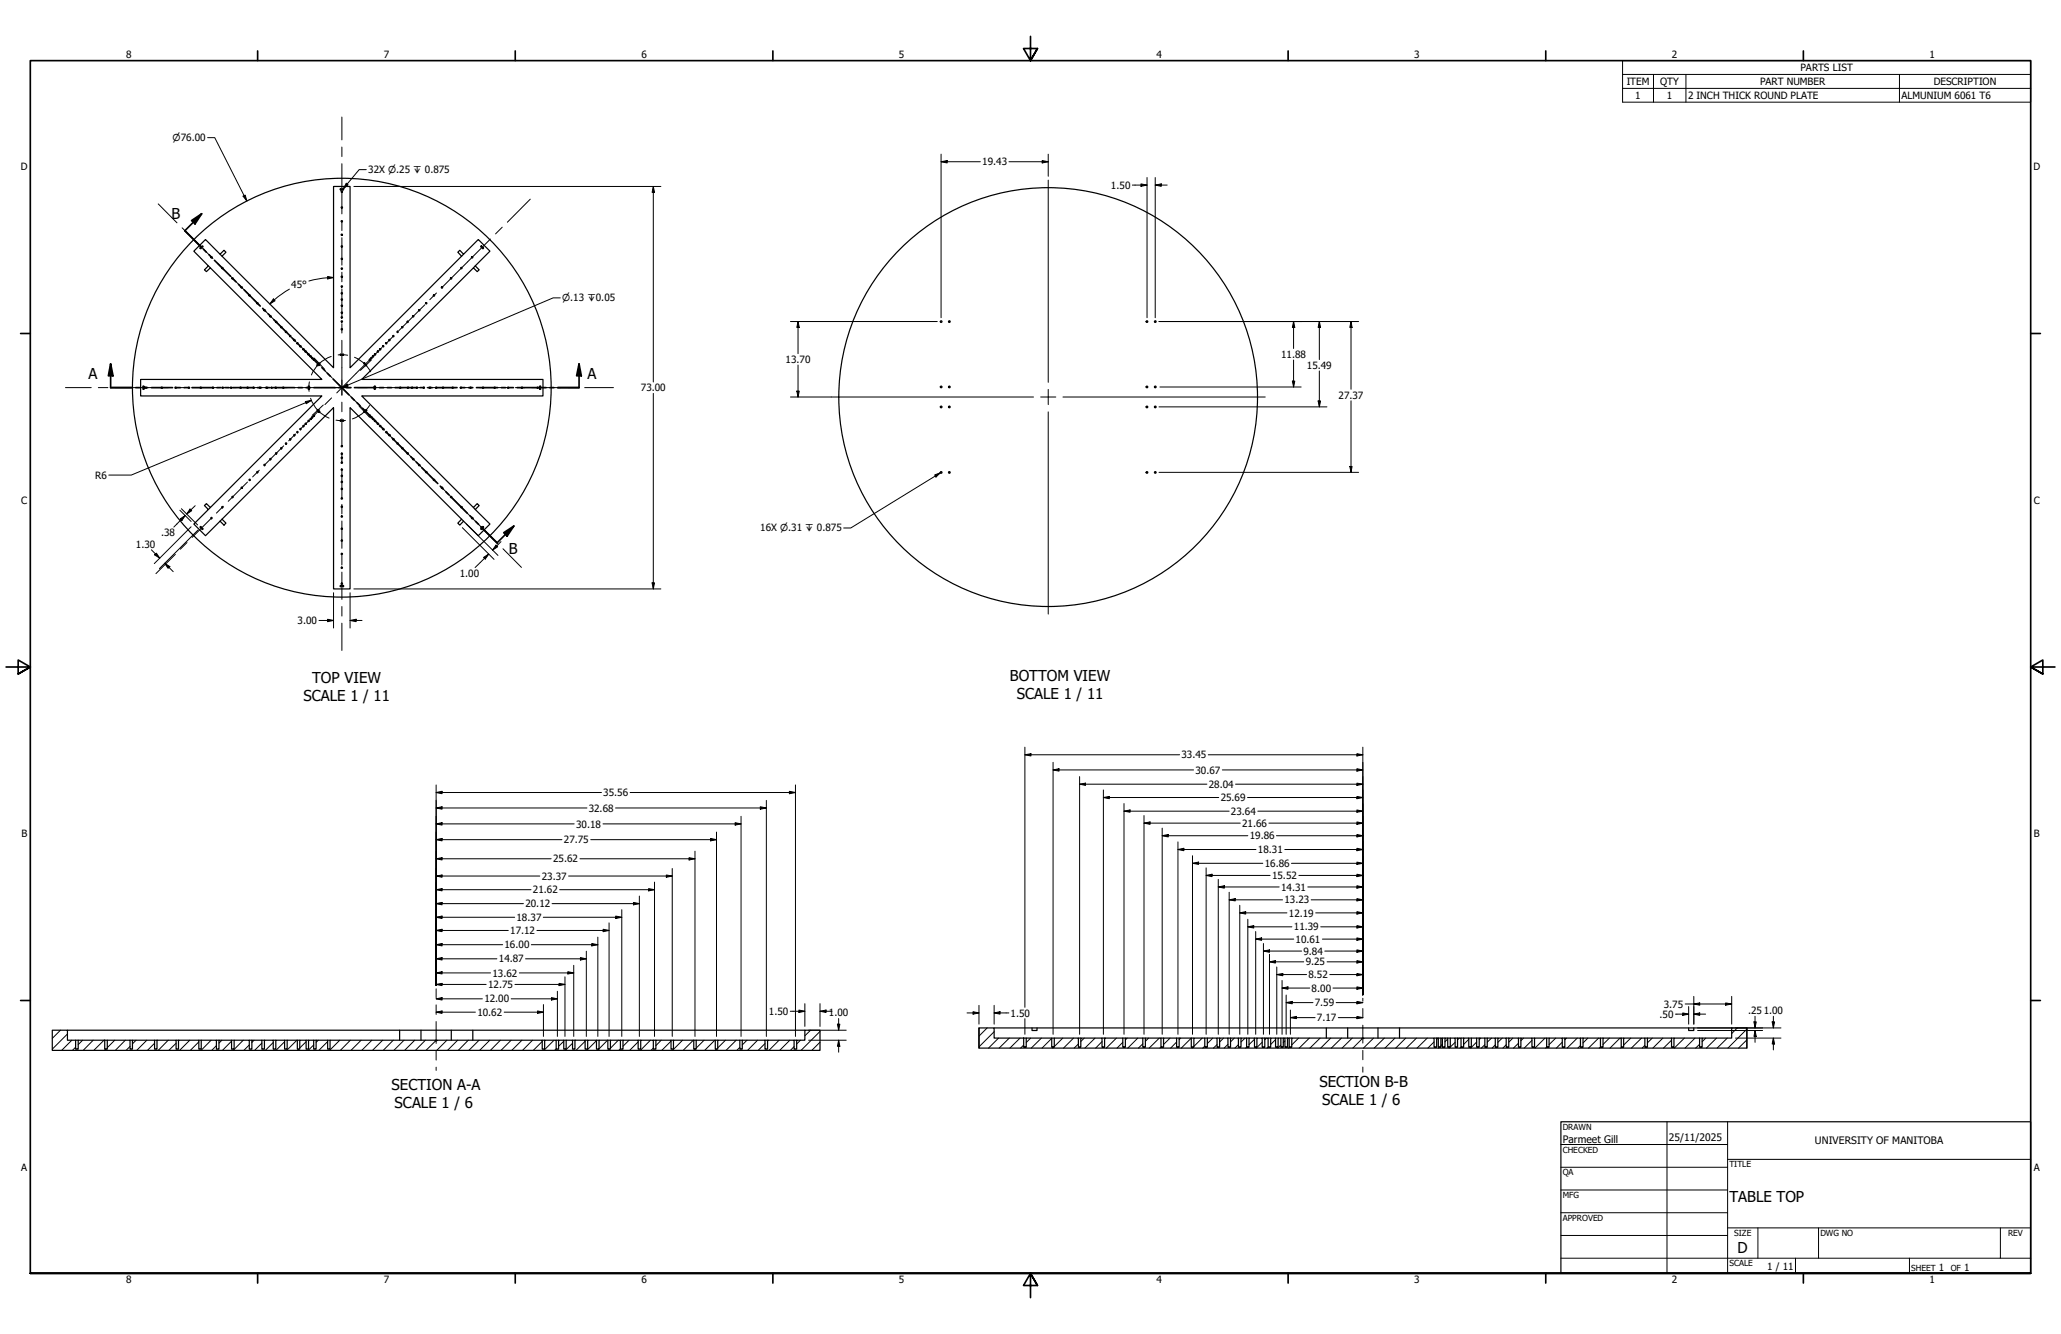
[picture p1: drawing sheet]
<svg xmlns="http://www.w3.org/2000/svg" width="864mm" height="559mm" viewBox="0 0 864 559" stroke-linecap="round" stroke-linejoin="round" font-family="sans-serif">
<!-- layer: Hatch (ANSI) -->
<g fill="none" stroke="#000" stroke-width=".42">
<path d="M25.3 431.5l-3.4 3.5M28.3 433.1l-6.4 6.4M30.1 435.7l-4.3 4.3M31.7 438.7l-1.3 1.3M34.6 435.7l-1.8 1.9M39.1 435.7l-4.2 4.3M43.6 435.7l-4.3 4.3M44.4 439.4l-.6 .6M48.1 435.7l-3.1 3.1M52.5 435.7l-4.2 4.3M54.5 438.3l-1.7 1.7M57 435.7l-1.5 1.6"/>
<path d="M61.5 435.7l-4.2 4.3M64.8 437l-3 3M66 435.7l-.2 .2M70.5 435.7l-4.2 4.3M73.8 437l-3.1 3M75 435.7l-.2 .2M79.5 435.7l-4.3 4.3M83.3 436.4l-3.5 3.6M88.5 435.7l-4.2 4.3M90.7 438l-2 2M93 435.7l-1.2 1.2M97 436.1l-3.8 3.9"/>
<path d="M101.9 435.7l-4.2 4.3M104.5 437.7l-2.3 2.3M106.4 435.7l-.9 1M109.7 436.9l-3 3.1M110.9 435.7l-.1 .2M114.5 436.7l-3.3 3.3M119.3 436.4l-3.7 3.6M124.4 435.7l-4.3 4.3M125.2 439.4l-.5 .6M128.3 436.4l-2.7 2.6M131.4 437.7l-2.2 2.3M133.3 435.7l-.8 .9"/>
<path d="M137.3 436.3l-3.7 3.7M142.4 435.7l-4.3 4.3M146.8 435.7l-4.2 4.3M151.3 435.7l-4.2 4.3M155.8 435.7l-4.2 4.3M160.3 435.7l-4.2 4.3M164.8 435.7l-4.2 4.3M169.3 435.7l-4.3 4.3M173.8 435.7l-4.3 4.3M178.2 435.7l-4.1 4.3M182.6 436l-4.1 4M187.3 435.7l-4.3 4.3"/>
<path d="M191.8 435.7l-4.3 4.3M196.2 435.7l-4.2 4.3M200.7 435.7l-4.2 4.3M205.2 435.7l-4.2 4.3M209.7 435.7l-4.2 4.3M214.2 435.7l-4.3 4.3M218.7 435.7l-4.3 4.3M223.1 435.7l-4.2 4.3M227.2 436.2l-3.7 3.8M232.2 435.7l-4.3 4.3M233 439.4l-.6 .6M236.2 436.2l-2.1 2.1"/>
<path d="M239.9 437l-3 3M241.1 435.7l-.2 .2M245.2 436.2l-3.8 3.8M249.9 435.9l-4 4.1M250.9 439.4l-.5 .6M254.6 435.7l-3.6 3.7M255.4 439.4l-.5 .6M259.1 435.7l-3.3 3.4M260 439.4l-.7 .6M263.6 435.7l-2.6 2.6M267.4 436.4l-3.6 3.6M272.5 435.7l-4.1 4.3"/>
<path d="M273.7 439l-.9 1M277.1 435.7l-2.3 2.3M281.2 436.1l-3.9 3.9M286 435.7l-4.2 4.3M290.5 435.7l-4.2 4.3M291.3 439.4l-.5 .6M295 435.7l-3.3 3.3M299.5 435.7l-4.2 4.3M300.3 439.4l-.5 .6M304 435.7l-3.3 3.3M308.5 435.7l-4.3 4.3M310 438.7l-1.3 1.3"/>
<path d="M313 435.7l-2 2M317.4 435.7l-4.2 4.3M320.5 437.1l-2.8 2.9M321.9 435.7l-.3 .4M326.5 435.7l-4.3 4.3M331 435.7l-4.3 4.3M332.7 438.4l-1.5 1.6M335.4 435.7l-1.6 1.6M339.7 431.5l-2.5 2.4M343.6 436.6l-3.4 3.4M343.6 432.1l-7.9 7.9M413.6 430.6l-3.4 3.4"/>
<path d="M416.6 432.2l-6.4 6.3M418.4 434.8l-4.2 4.2M422.9 434.8l-4.2 4.2M427.4 434.8l-4.2 4.2M428.9 437.8l-1.2 1.2M431.9 434.8l-1.9 1.9M436.4 434.8l-4.3 4.2M440.7 435l-4.1 4M441.6 438.5l-.5 .5M445.3 434.8l-3.5 3.6M449.8 434.8l-4.2 4.2M451.9 437.3l-1.8 1.7"/>
<path d="M454.3 434.8l-1.4 1.4M458.9 434.8l-4.3 4.2M461.8 436.3l-2.7 2.7M463.3 434.8l-.4 .5M467.8 434.8l-4.3 4.2M470.5 436.6l-2.4 2.4M472.3 434.8l-.7 .8M476.8 434.8l-4.2 4.2M478.9 437.3l-1.9 1.7M481.3 434.8l-1.4 1.4M485.8 434.8l-4.3 4.2M486.6 438.5l-.6 .5"/>
<path d="M490.3 434.8l-2.7 2.7M493 436.5l-2.5 2.5M494.7 434.8l-.6 .7M499.2 434.8l-4.2 4.2M500.1 438.5l-.6 .5M503.7 434.8l-3.4 3.5M504.8 438.2l-.8 .8M508.2 434.8l-2.3 2.3M510 437.6l-1.6 1.4M512.7 434.8l-1.7 1.7M514.5 437.5l-1.5 1.5M517.2 434.8l-1.6 1.6"/>
<path d="M518.9 437.6l-1.4 1.4M521.7 434.8l-1.7 1.7M522.5 438.5l-.5 .5M525.7 435.4l-2.3 2.2M528.9 436.6l-2.5 2.4M530.7 434.8l-.7 .7M531.5 438.5l-.6 .5M534.5 435.5l-2.1 2M536.7 437.8l-1.3 1.2M538.4 436.1l-.7 .7M539.6 434.8l-.1 .2M540.4 438.5l-.5 .5"/>
<path d="M544.1 434.8l-2.8 2.9M548.6 434.8l-4.2 4.2M553.1 434.8l-4.2 4.2M557.6 434.8l-4.2 4.2M562.1 434.8l-4.3 4.2M566.6 434.8l-4.2 4.2M570.9 435l-4 4M575.6 434.8l-4.3 4.2M580.1 434.8l-4.3 4.2M584.5 434.8l-4.2 4.2M589 434.8l-4.2 4.2M593.5 434.8l-4.2 4.2"/>
<path d="M598 434.8l-4.2 4.2M600.9 436.4l-2.6 2.6M602.5 434.8l-.5 .6M603.3 438.5l-.6 .5M604.4 437.4l-.6 .7M606.6 435.2l-1.1 1.2M609.7 436.6l-2.4 2.4M611.5 434.8l-.8 .7M612.3 438.5l-.5 .5M615.4 435.4l-2.1 2.1M618.7 436.5l-2.4 2.5M620.5 434.8l-.7 .7"/>
<path d="M622.2 437.6l-1.5 1.4M625 434.8l-1.8 1.8M626.6 437.7l-1.4 1.3M629.5 434.8l-1.9 1.8M631.1 437.6l-1.4 1.4M633.9 434.8l-1.7 1.8M636.3 437l-2.1 2M638.4 434.8l-1.1 1.1M641.9 435.8l-3.2 3.2M647.4 434.8l-4.2 4.2M648.2 438.5l-.6 .5M651.9 434.8l-2.8 2.8"/>
<path d="M654.6 436.6l-2.5 2.4M656.4 434.8l-.7 .7M660.9 434.8l-4.2 4.2M662.2 438l-1 1M665.4 434.8l-2.1 2.1M669.9 434.8l-4.3 4.2M670.7 438.5l-.6 .5M674.4 434.8l-2.7 2.7M678.8 434.8l-4.2 4.2M679.6 438.5l-.5 .5M683.3 434.8l-3 3M687.8 434.8l-4.2 4.2"/>
<path d="M689.2 437.9l-1.1 1.1M692.3 434.8l-2 2M696.8 434.8l-4.2 4.2M700.4 435.7l-3.4 3.3M705.8 434.8l-4.3 4.2M710.2 434.8l-4.1 4.2M712.2 437.5l-1.7 1.5M714.8 434.8l-1.6 1.6M719.3 434.8l-4.3 4.2M723.8 434.8l-4.3 4.2M728 430.6l-2.4 2.3M732 431.1l-8 7.9"/>
<path d="M732 435.6l-3.5 3.4"/>
</g>
<!-- layer: Visible (ANSI) -->
<g fill="none" stroke="#000" stroke-width=".51">
<path d="M81.2 105.2l4.9-4.9 6.1 6.2 1.7-1.7 .8 .9-1.7 1.6 46.8 46.8v-76h6.9v76l46.7-46.8-1.6-1.6 .9-.9 1.5 1.7 6.2-6.2 4.9 4.9-6.2 6.2 1.7 1.6-.8 .8-1.6-1.6-46.8 46.7h75.9v7h-75.9l46.8 46.7 1.6-1.7 .8 .9-1.7 1.6 6.2 6.1-4.9 4.9-6.2-6.1-1.5 1.7-.9-.9 1.6-1.6-46.7-46.7v75.9h-6.9v-75.9l-46.8 46.7 1.7 1.6-.8 .9-1.7-1.7-6.1 6.1-4.9-4.9 6.1-6.1-1.6-1.6 .8-.9 1.6 1.7 46.8-46.7h-76v-7h76l-46.8-46.7-1.6 1.6-.8-.8 1.6-1.6zM87.3 111.4l.8 .8M92.2 106.5l.8 .8M194.2 106.5l-.8 .8M199.1 111.4l-.7 .8M88.1 212.6l-.8 .8M93 217.5l-.8 .8M193.4 217.5l.8 .8M198.4 212.6l.7 .8M21.9 431.5h6.4v4.2h3.4v3.7h1.1v-3.7h11.1v3.7h1.1v-3.7h9.5v3.7h1v-3.7h9.3v3.7h1v-3.7h8v3.7h1v-3.7h8.5v3.7h1v-3.7h6.4v3.7h1.1v-3.7h5.2v3.7h1.1v-3.7h6.4v3.7h1v-3.7h4.2v3.7h1.1v-3.7h3.7v3.7h1.1v-3.7h3.7v3.7h1v-3.7h4.3v3.7h1v-3.7h2.7v3.7h1v-3.7h2.1v3.7h1.1v-3.7h4.8v3.7h1v-3.7h44.2v.3h.5v-.3h44.2v3.7h1v-3.7h4.8v3.7h1.1v-3.7h2.1v3.7h1v-3.7h2.7v3.7h1v-3.7h4.3v3.7h1.1v-3.7h3.6v3.7h1.1v-3.7h3.7v3.7h1.1v-3.7h4.2v3.7h1v-3.7h6.4v3.7h1.1v-3.7h5.2v3.7h1.1v-3.7h6.4v3.7h1v-3.7h8.5v3.7h1v-3.7h8v3.7h1v-3.7h9.3v3.7h1v-3.7h9.5v3.7h1.1v-3.7h11.1v3.7h1.1v-3.7h3.4v-4.2h6.4v8.5h-321.7zM28.3 431.5h308.9M31.7 435.7h1.1"/>
<path d="M43.9 435.7h1.1M54.5 435.7h1M64.8 435.7h1M73.8 435.7h1M83.3 435.7h1M90.7 435.7h1.1M97 435.7h1.1M104.5 435.7h1M109.7 435.7h1.1M114.5 435.7h1.1M119.3 435.7h1M124.6 435.7h1"/>
<path d="M128.3 435.7h1M131.4 435.7h1.1M137.3 435.7h1M167.4 431.5v4.2M176.4 431.5v4.2M182.5 435.7h.5M189.1 431.5v4.2M198.1 431.5v4.2M227.2 435.7h1M233 435.7h1.1M236.2 435.7h1M239.9 435.7h1"/>
<path d="M245.2 435.7h1.1M249.9 435.7h1.1M254.7 435.7h1.1M260 435.7h1M267.4 435.7h1.1M273.7 435.7h1.1M281.2 435.7h1M290.7 435.7h1M299.7 435.7h1M310 435.7h1M320.5 435.7h1.1M332.7 435.7h1.1"/>
<path d="M410.2 430.6h6.4v4.2h12.3v3.7h1.1v-3.7h10.7v3.7h1.1v-3.7h10.1v3.7h1v-3.7h8.9v3.7h1.1v-3.7h7.6v3.7h1.1v-3.7h7.3v3.7h1v-3.7h6.6v3.7h1.1v-3.7h5.4v3.7h1.1v-3.7h5.1v3.7h1.1v-3.7h4.5v3.7h1.1v-3.7h4.1v3.7h1v-3.7h3.5v3.7h1.1v-3.7h3.3v3.7h1.1v-3.7h2.4v3.7h1v-3.7h2.3v3.7h1v-3.7h2.2v3.7h1.1v-3.7h1.4v3.7h1v-3.7h2.1v3.7h1.1v-3.7h1.1v3.7h1v-3.7h.7v3.7h1.1v-3.7h.7v3.7h1.1v-3.7h59.6v3.7h1.1v-3.7h.7v3.7h1.1v-3.7h.6v3.7h1.1v-3.7h1.1v3.7h1.1v-3.7h2v3.7h1v-3.7h1.5v3.7h1.1v-3.7h2.1v3.7h1.1v-3.7h2.2v3.7h1.1v-3.7h2.4v3.7h1v-3.7h3.4v3.7h1v-3.7h3.5v3.7h1.1v-3.7h4.1v3.7h1v-3.7h4.6v3.7h1.1v-3.7h5.1v3.7h1v-3.7h5.5v3.7h1.1v-3.7h6.5v3.7h1.1v-3.7h7.3v3.7h1.1v-3.7h7.6v3.7h1v-3.7h8.9v3.7h1.1v-3.7h10.1v3.7h1v-3.7h10.8v3.7h1v-3.7h12.4v-4.2h6.4v8.4h-321.8zM410.2 430.6v8.4M416.6 430.6h309M428.9 434.8h1.1M432.4 430.6v1.1h2.1v-1.1M440.7 434.8h1.1M451.9 434.8h1M461.8 434.8h1.1M470.5 434.8h1.1M478.9 434.8h1M486.5 434.8h1.1M493 434.8h1.1"/>
<path d="M499.2 434.8h1.1M504.8 434.8h1.1M510 434.8h1M514.5 434.8h1.1M518.9 434.8h1.1M522.4 434.8h1M525.7 434.8h1M528.9 434.8h1.1M531.4 434.8h1M534.5 434.8h1.1M536.7 434.8h1M538.4 434.8h1.1"/>
<path d="M540.2 434.8h1.1M555.8 430.6v4.2M564.7 430.6v4.2M570.8 434.8h.6M577.4 430.6v4.2M586.4 430.6v4.2M600.9 434.8h1.1M602.7 434.8h1.1M604.4 434.8h1.1M606.6 434.8h1.1M609.7 434.8h1M612.2 434.8h1.1"/>
<path d="M615.4 434.8h1.1M618.7 434.8h1.1M622.2 434.8h1M626.6 434.8h1M631.1 434.8h1.1M636.3 434.8h1M641.9 434.8h1.1M648.1 434.8h1M654.6 434.8h1.1M662.2 434.8h1.1M670.6 434.8h1.1M679.3 434.8h1"/>
<path d="M689.2 434.8h1.1M700.4 434.8h1M707.6 430.6v1.1h2.1v-1.1M712.2 434.8h1M732 430.6v8.4"/>
<circle cx="142.8" cy="79.3" r=".29"/>
<circle cx="143.7" cy="79.3" r=".29"/>
<circle cx="143.2" cy="92.7" r=".29"/>
<circle cx="143.2" cy="80.3" r=".29"/>
<circle cx="143.2" cy="86.9" r=".29"/>
<circle cx="143.2" cy="98.3" r=".29"/>
<circle cx="84.1" cy="103.9" r=".29"/>
<circle cx="84.8" cy="103.3" r=".29"/>
<circle cx="88.6" cy="107.8" r=".29"/>
<circle cx="93.2" cy="112.3" r=".29"/>
<circle cx="97.4" cy="116.6" r=".29"/>
<circle cx="143.2" cy="112.5" r=".29"/>
<circle cx="143.2" cy="115.9" r=".29"/>
<circle cx="143.2" cy="108.4" r=".29"/>
<circle cx="143.2" cy="120" r=".29"/>
<circle cx="143.2" cy="103.2" r=".29"/>
<circle cx="189" cy="116.6" r=".29"/>
<circle cx="193.3" cy="112.3" r=".29"/>
<circle cx="197.8" cy="107.8" r=".29"/>
<circle cx="201.7" cy="103.3" r=".29"/>
<circle cx="202.3" cy="103.9" r=".29"/>
<circle cx="101.3" cy="120.4" r=".29"/>
<circle cx="104.6" cy="123.8" r=".29"/>
<circle cx="107.9" cy="127" r=".29"/>
<circle cx="110.8" cy="130" r=".29"/>
<circle cx="113.3" cy="132.5" r=".29"/>
<circle cx="115.7" cy="134.8" r=".29"/>
<circle cx="117.9" cy="137.1" r=".29"/>
<circle cx="119.9" cy="139" r=".29"/>
<circle cx="143.2" cy="122.8" r=".29"/>
<circle cx="143.2" cy="132.9" r=".29"/>
<circle cx="143.2" cy="131" r=".29"/>
<circle cx="143.2" cy="125.4" r=".29"/>
<circle cx="143.2" cy="128" r=".29"/>
<circle cx="143.2" cy="137.9" r=".29"/>
<circle cx="143.2" cy="134.7" r=".29"/>
<circle cx="166.6" cy="139" r=".29"/>
<circle cx="168.6" cy="137.1" r=".29"/>
<circle cx="170.8" cy="134.8" r=".29"/>
<circle cx="173.1" cy="132.5" r=".29"/>
<circle cx="175.7" cy="130" r=".29"/>
<circle cx="178.6" cy="127" r=".29"/>
<circle cx="181.8" cy="123.8" r=".29"/>
<circle cx="185.2" cy="120.4" r=".29"/>
<circle cx="394.4" cy="134.7" r=".35"/>
<circle cx="397.8" cy="134.7" r=".35"/>
<circle cx="480.6" cy="134.7" r=".35"/>
<circle cx="484.1" cy="134.7" r=".35"/>
<circle cx="121.6" cy="140.8" r=".29"/>
<circle cx="123.3" cy="142.5" r=".29"/>
<circle cx="124.6" cy="143.8" r=".29"/>
<circle cx="125.9" cy="145.1" r=".29"/>
<circle cx="127.2" cy="146.3" r=".29"/>
<circle cx="128.1" cy="147.3" r=".29"/>
<circle cx="129.3" cy="148.5" r=".29"/>
<circle cx="130.2" cy="149.3" r=".29"/>
<circle cx="130.8" cy="150" r=".29"/>
<circle cx="131.5" cy="150.7" r=".29"/>
<circle cx="133.1" cy="152.9" r=".29"/>
<circle cx="133.8" cy="152.3" r=".29"/>
<circle cx="142.8" cy="148.6" r=".29"/>
<circle cx="143.7" cy="148.6" r=".29"/>
<circle cx="152.7" cy="152.2" r=".29"/>
<circle cx="153.3" cy="152.9" r=".29"/>
<circle cx="155" cy="150.7" r=".29"/>
<circle cx="155.6" cy="150" r=".29"/>
<circle cx="156.3" cy="149.3" r=".29"/>
<circle cx="157.1" cy="148.5" r=".29"/>
<circle cx="158.3" cy="147.3" r=".29"/>
<circle cx="159.3" cy="146.3" r=".29"/>
<circle cx="160.6" cy="145.1" r=".29"/>
<circle cx="161.8" cy="143.8" r=".29"/>
<circle cx="163.2" cy="142.5" r=".29"/>
<circle cx="164.8" cy="140.8" r=".29"/>
<circle cx="60.1" cy="162.8" r=".29"/>
<circle cx="60.1" cy="162" r=".29"/>
<circle cx="61.1" cy="162.4" r=".29"/>
<circle cx="67.8" cy="162.4" r=".29"/>
<circle cx="73.6" cy="162.4" r=".29"/>
<circle cx="79.2" cy="162.4" r=".29"/>
<circle cx="84.1" cy="162.4" r=".29"/>
<circle cx="89.2" cy="162.4" r=".29"/>
<circle cx="93.3" cy="162.4" r=".29"/>
<circle cx="96.8" cy="162.4" r=".29"/>
<circle cx="100.8" cy="162.4" r=".29"/>
<circle cx="103.7" cy="162.4" r=".29"/>
<circle cx="106.3" cy="162.4" r=".29"/>
<circle cx="108.9" cy="162.4" r=".29"/>
<circle cx="111.8" cy="162.4" r=".29"/>
<circle cx="113.8" cy="162.4" r=".29"/>
<circle cx="115.5" cy="162.4" r=".29"/>
<circle cx="118.7" cy="162.4" r=".29"/>
<circle cx="125.9" cy="179.7" r=".29"/>
<circle cx="127.2" cy="178.5" r=".29"/>
<circle cx="128.1" cy="177.5" r=".29"/>
<circle cx="129.3" cy="176.3" r=".29"/>
<circle cx="129.4" cy="162.8" r=".29"/>
<circle cx="129.4" cy="162" r=".29"/>
<circle cx="130.2" cy="175.5" r=".29"/>
<circle cx="130.8" cy="174.8" r=".29"/>
<circle cx="131.5" cy="174.1" r=".29"/>
<circle cx="133.1" cy="171.9" r=".29"/>
<circle cx="133.8" cy="172.5" r=".29"/>
<circle cx="142.8" cy="176.2" r=".29"/>
<circle cx="143.2" cy="162.4" r=".16"/>
<circle cx="143.2" cy="162.4" r="87.7"/>
<circle cx="143.7" cy="176.2" r=".29"/>
<circle cx="152.7" cy="172.5" r=".29"/>
<circle cx="153.4" cy="171.9" r=".29"/>
<circle cx="155" cy="174.1" r=".29"/>
<circle cx="155.6" cy="174.8" r=".29"/>
<circle cx="156.3" cy="175.5" r=".29"/>
<circle cx="157.1" cy="162" r=".29"/>
<circle cx="157.1" cy="162.8" r=".29"/>
<circle cx="157.1" cy="176.3" r=".29"/>
<circle cx="158.3" cy="177.5" r=".29"/>
<circle cx="159.3" cy="178.5" r=".29"/>
<circle cx="160.6" cy="179.7" r=".29"/>
<circle cx="167.7" cy="162.4" r=".29"/>
<circle cx="171" cy="162.4" r=".29"/>
<circle cx="172.7" cy="162.4" r=".29"/>
<circle cx="174.7" cy="162.4" r=".29"/>
<circle cx="177.6" cy="162.4" r=".29"/>
<circle cx="180.2" cy="162.4" r=".29"/>
<circle cx="182.8" cy="162.4" r=".29"/>
<circle cx="185.6" cy="162.4" r=".29"/>
<circle cx="189.7" cy="162.4" r=".29"/>
<circle cx="193.1" cy="162.4" r=".29"/>
<circle cx="197.2" cy="162.4" r=".29"/>
<circle cx="202.4" cy="162.4" r=".29"/>
<circle cx="207.3" cy="162.4" r=".29"/>
<circle cx="212.9" cy="162.4" r=".29"/>
<circle cx="218.7" cy="162.4" r=".29"/>
<circle cx="225.3" cy="162.4" r=".29"/>
<circle cx="226.3" cy="162" r=".29"/>
<circle cx="226.3" cy="162.8" r=".29"/>
<circle cx="394.4" cy="162.1" r=".35"/>
<circle cx="394.4" cy="170.5" r=".35"/>
<circle cx="397.8" cy="170.5" r=".35"/>
<circle cx="397.8" cy="162.1" r=".35"/>
<circle cx="439.2" cy="166.3" r="87.7"/>
<circle cx="480.6" cy="162.1" r=".35"/>
<circle cx="480.6" cy="170.5" r=".35"/>
<circle cx="484.1" cy="170.5" r=".35"/>
<circle cx="484.1" cy="162.1" r=".35"/>
<circle cx="107.9" cy="197.8" r=".29"/>
<circle cx="110.8" cy="194.8" r=".29"/>
<circle cx="113.3" cy="192.3" r=".29"/>
<circle cx="115.7" cy="189.9" r=".29"/>
<circle cx="117.9" cy="187.7" r=".29"/>
<circle cx="119.9" cy="185.8" r=".29"/>
<circle cx="121.6" cy="184" r=".29"/>
<circle cx="123.3" cy="182.3" r=".29"/>
<circle cx="124.6" cy="181" r=".29"/>
<circle cx="143.2" cy="191.8" r=".29"/>
<circle cx="143.2" cy="193.8" r=".29"/>
<circle cx="143.2" cy="190.1" r=".29"/>
<circle cx="143.2" cy="186.9" r=".29"/>
<circle cx="143.2" cy="196.8" r=".29"/>
<circle cx="143.2" cy="199.4" r=".29"/>
<circle cx="161.8" cy="181" r=".29"/>
<circle cx="163.2" cy="182.3" r=".29"/>
<circle cx="164.8" cy="184" r=".29"/>
<circle cx="166.6" cy="185.8" r=".29"/>
<circle cx="168.6" cy="187.7" r=".29"/>
<circle cx="170.8" cy="189.9" r=".29"/>
<circle cx="173.1" cy="192.3" r=".29"/>
<circle cx="175.7" cy="194.8" r=".29"/>
<circle cx="178.6" cy="197.8" r=".29"/>
<circle cx="394.4" cy="197.9" r=".35"/>
<circle cx="397.8" cy="197.9" r=".35"/>
<circle cx="480.6" cy="197.9" r=".35"/>
<circle cx="484.1" cy="197.9" r=".35"/>
<circle cx="88.6" cy="217" r=".29"/>
<circle cx="93.2" cy="212.4" r=".29"/>
<circle cx="97.4" cy="208.2" r=".29"/>
<circle cx="101.3" cy="204.3" r=".29"/>
<circle cx="104.6" cy="201" r=".29"/>
<circle cx="143.2" cy="201.9" r=".29"/>
<circle cx="143.2" cy="216.4" r=".29"/>
<circle cx="143.2" cy="208.8" r=".29"/>
<circle cx="143.2" cy="204.8" r=".29"/>
<circle cx="143.2" cy="212.3" r=".29"/>
<circle cx="181.8" cy="201" r=".29"/>
<circle cx="185.2" cy="204.3" r=".29"/>
<circle cx="189" cy="208.2" r=".29"/>
<circle cx="193.3" cy="212.4" r=".29"/>
<circle cx="197.8" cy="217" r=".29"/>
<circle cx="84.1" cy="220.8" r=".29"/>
<circle cx="84.8" cy="221.5" r=".29"/>
<circle cx="143.2" cy="232.1" r=".29"/>
<circle cx="143.2" cy="226.5" r=".29"/>
<circle cx="143.2" cy="221.5" r=".29"/>
<circle cx="143.2" cy="237.8" r=".29"/>
<circle cx="201.7" cy="221.5" r=".29"/>
<circle cx="202.3" cy="220.8" r=".29"/>
<circle cx="142.8" cy="245.5" r=".29"/>
<circle cx="143.2" cy="244.5" r=".29"/>
<circle cx="143.7" cy="245.5" r=".29"/>
</g>
<!-- layer: Symbol (ANSI) -->
<path d="M679.9 31.2v-5.8h171v5.8M679.9 31.2h171v5.8M679.9 31.2v11.6h171v-5.8M679.9 37h171M692.8 31.2v11.6M706.4 31.2v11.6M795.9 31.2v11.6" fill="none" stroke="#000" stroke-width=".42"/>
<!-- layer: Section Line (ANSI) -->
<g fill="none" stroke="#000" stroke-width=".7">
<path d="M80.3 92.4l4.2-2.9-2.8 4.3zM84.5 89.5l-7 7.1 6.6 6.7M85.2 104.3l1.3 1.4M87.6 106.7l1.2 1.2M89.9 109l6.7 6.7M97.6 116.8l1.3 1.2M99.9 119.1l1.3 1.3M102.3 121.4l6.7 6.7M110 129.2l1.3 1.2M112.4 131.5l1.3 1.3M114.7 133.9l6.7 6.6M46.4 152.4l1 5h-2z"/>
<path d="M46.4 152.4v10h8.9M122.4 141.6l1.3 1.3M124.8 144l1.2 1.2M127.1 146.2l6.7 6.8M134.9 154l1.2 1.3M137.2 156.3l1.2 1.3M139.5 158.7l6.7 6.7M242.6 152.4l1 5h-2zM242.6 152.4v10h-8.9M56.8 162.4h1.8M60.1 162.4h1.8M63.4 162.4h8.9"/>
<path d="M73.9 162.4h1.7M77.2 162.4h1.7M80.5 162.4h8.8M90.9 162.4h1.7M94.2 162.4h1.7M97.5 162.4h8.9M107.9 162.4h1.8M111.2 162.4h1.8M114.5 162.4h8.9M124.9 162.4h1.8M128.2 162.4h1.8M131.5 162.4h9"/>
<path d="M141.9 162.4h1.9M145.2 162.4h1.9M147.3 166.4l1.2 1.3M148.5 162.4h9M149.6 168.7l1.3 1.3M152 171.1l6.6 6.6M159 162.4h1.8M159.7 178.8l1.3 1.3M162.2 162.4h1.9M165.5 162.4h9M176 162.4h1.8M179.3 162.4h1.8"/>
<path d="M182.6 162.4h8.9M193 162.4h1.8M196.3 162.4h1.8M199.6 162.4h8.9M210.1 162.4h1.7M213.4 162.4h1.7M216.7 162.4h8.9M227.1 162.4h1.8M230.4 162.4h1.8M162 181.2l1.3 1.2M164.3 183.5l6.7 6.7M172.1 191.3l1.3 1.2"/>
<path d="M174.4 193.5l1.3 1.3M176.7 195.9l6.8 6.7M184.5 203.6l1.2 1.3M186.8 206l1.3 1.3M189.2 208.3l6.6 6.7M196.9 216l1.3 1.3M199.3 218.4l1.2 1.2M211.1 223.1l4.2-2.8-2.8 4.3zM215.3 220.3l-7 7.1-6.8-6.7"/>
</g>
<path d="M80.3 92.4l4.2-2.9-2.8 4.3zM46.4 152.4l1 5h-2zM242.6 152.4l1 5h-2zM211.1 223.1l4.2-2.8-2.8 4.3z" fill="#000"/>
<!-- layer: Border (ANSI) -->
<g fill="none" stroke="#000" stroke-width=".7">
<path d="M431.8 15.2v10.2l-2.9-5.1h5.8l-2.9 5.1 2.9-5.1M107.9 21.3v4.1M215.9 21.3v4.1M323.8 21.3v4.1M539.8 21.3v4.1M647.7 21.3v4.1M755.6 21.3v4.1M8.6 139.7h4.1M850.9 139.7h4.1M2.5 279.4h10.2l-5.1-2.9v5.8l5.1-2.9-5.1 2.9M861.1 279.4h-10.2l5.1-2.9v5.8l-5.1-2.9 5.1 2.9M8.6 419.1h4.1"/>
<path d="M850.9 419.1h4.1M12.7 533.4v-508h838.2v508h-838.2h838.2M107.9 533.4v4.1M215.9 533.4v4.1M323.8 533.4v4.1M434.7 538.5l-2.9-5.1 2.9 5.1h-5.8l2.9-5.1v10.2M539.8 533.4v4.1M647.7 533.4v4.1M755.6 533.4v4.1"/>
</g>
<!-- layer: Title (ANSI) -->
<g fill="none" stroke="#000" stroke-width=".42">
<path d="M654 479.4h69.9M698.5 469.9v63.5M723.9 469.9v63.5M654 488.9h69.9M654 498.5h69.9M723.9 485.6h127M654 508h69.9M654 517.5h69.9M723.9 514.3h127M736.6 514.3v12.7M762 514.3v12.7M838.2 514.3v12.7"/>
<path d="M654 527h196.9M752.3 527v6.4M800.1 527v6.4"/>
</g>
<path d="M654 469.9h196.9v63.5h-196.9z" fill="none" stroke="#000" stroke-width=".51"/>
<!-- layer: Dimension (ANSI) -->
<g fill="none" stroke="#000" stroke-width=".42">
<path d="M87 57.7h3l13.4 26.5M145.1 76.8l.8 .6-2 1.7zM148.3 78.1h128.6M153.5 71.1h-3l-6.6 8M273.7 78.1l.6 2.5h-1.1zM273.7 78.1v81.9M394.3 67.8l2.6-.6v1.1zM394.3 67.8h16.5M394.3 64.6v68.5M422.8 67.8h16.4M436.7 67.2l2.5 .6-2.5 .5zM439.2 64.6v9.3"/>
<path d="M474.5 77.5h6.1M478.1 77l2.5 .5-2.5 .5zM480.6 74.4v58.7M484.1 77.5l2.5-.5v1zM484.1 77.5h5M484.1 74.4v58.7M101.9 82.2l.8-.5 .7 2.5zM137.3 115.8l2.5 .5-2.5 .5zM139.8 116.3l-5.2 .3-5.2 1.1M114.6 125.2l.7 .8-2.2 1.3zM121.3 121.1l-4.4 2.9-3.8 3.3M234.8 124.8h-3l-88.4 37.5"/>
<path d="M331.2 134.7h61.5M334.4 134.7l.5 2.5h-1zM334.4 134.7v13.4M485.6 134.7h83.7M542 134.7l.5 2.5h-1zM542 134.7v11.3M552.8 134.7l.5 2.5h-1zM552.8 134.7v15.9M566.1 134.7l.4 2.5h-.9zM566.1 134.7v28.4M334.4 152.9v13.4M541.5 159.6h1l-.5 2.5z"/>
<path d="M542 150.8v11.3M552.8 155.4v15M128 168.2l2.5-.5-2.2 1.4zM130.5 167.7l-75.5 31.3h-9.4M143.4 162.3l2.1-1.4 .4 .9zM273.7 164.8v81.9M331.2 166.3h17.1M333.9 163.8h1l-.5 2.5zM485.6 170.4h70.4M486 162.1h59.2M552.3 168h1l-.5 2.4zM566.1 167.9v30"/>
<path d="M391.7 198.9l2.3-.8-1.8 1.7zM394 198.1l-37.5 23.1h-3M485.6 197.9h83.7M565.6 195.4h.9l-.4 2.5zM75.4 213.7l4.7 4.7M75.5 217.4l2.1-1.4-1.4 2.1zM76 213.1l6.8 6.8M77.6 216l-4.8 4.8M79.6 213.2l.7 .7-2.1 1.4zM81.8 211.8l-3.6 3.5M195.4 219.5l13.3 13.2M63.4 230.3l3.5 3.5"/>
<path d="M64.8 232.4l.7-.7 1.4 2.1zM69 236l2.2 1.4-.8 .7zM69 236l3.6 3.5M80.1 220.7l-15.5 15.4M83 222l-16.2 16.2M193.7 221l13.3 13.3M202.6 233.5l2.2-1.4-1.5 2.1zM204.8 232.1l-5.7 5.6M207.8 228.3l.7 .7-2.1 1.4zM209.9 226.9l-3.5 3.5M133.7 259.9h6.1M137.3 259.4l2.5 .5-2.5 .5z"/>
<path d="M139.8 248.3v14.8M146.7 259.9l2.5-.5v1zM146.7 259.9h5M146.7 248.3v14.8M148.3 246.7h128.6M273.2 244.2h1.1l-.6 2.5zM429.5 316.2l2.5-.5v1zM429.5 316.2h64.8M429.5 313v109M441.3 319.3v114M506.3 316.2h64.8M568.6 315.7l2.5 .5-2.5 .5z"/>
<path d="M571.1 313v103.7M182.8 338.5l2.4-.6v1.1zM182.8 332l2.4-.5v1zM182.8 328.8v84M182.8 338.5h63.1M182.8 332h69.2M257.9 338.5h63.2M264 332h69.3M318.6 337.9l2.5 .6-2.5 .5zM321.1 335.3v98.8M330.8 331.5l2.5 .5-2.5 .5zM333.3 328.8v105.3"/>
<path d="M441.3 322.5l2.4-.5v1zM441.3 322.5h58.8M452.4 328.5l2.5-.5v1zM452.4 328.5h53.3M452.4 325.3v108M462.3 334.1l2.5-.5v1zM462.3 334.1h48.4M462.3 330.9v102.4M471 339.8l2.5-.5v.9zM471 339.8h44M471 336.6v96.7M512.2 322.5h58.9"/>
<path d="M517.7 328.5h53.4M522.7 334.1h48.4M527 339.8h44.1M568.6 339.3l2.5 .5-2.5 .4zM568.6 333.6l2.5 .5-2.5 .5zM568.6 328l2.5 .5-2.5 .5zM568.6 322l2.5 .5-2.5 .5zM182.8 359.7l2.4-.4v.9zM182.8 351.7l2.4-.5v1zM182.8 345.1l2.4-.5v1zM182.8 359.7h48.1M182.8 351.7h52.7"/>
<path d="M182.8 345.1h57.8M243 359.7h48.2M247.5 351.7h52.7M252.7 345.1h57.8M288.7 359.3l2.5 .4-2.5 .5zM291.2 356.6v77.5M297.8 351.2l2.4 .5-2.4 .5zM300.2 348.6v85.5M308 344.6l2.5 .5-2.5 .5zM310.5 341.9v92.2M479.4 344.8l2.5-.5v1zM479.4 344.8h40.3"/>
<path d="M479.4 341.6v91.7M487 350.1l2.5-.5v1zM487 350.1h35.9M487 346.9v86.4M493.6 355.9l2.5-.6v1.1zM493.6 355.9h32.7M493.6 352.7v80.6M499.7 358.5v74.8M531.7 344.8h39.4M534.9 350.1h36.2M538.4 355.9h32.7M568.6 355.3l2.5 .6-2.5 .5z"/>
<path d="M568.6 349.6l2.5 .5-2.5 .5zM568.6 344.3l2.5 .5-2.5 .5zM182.8 378.5l2.4-.5v1zM182.8 372.7l2.4-.5v1zM182.8 367l2.4-.5v1zM182.8 378.5h36.5M182.8 372.7h39.7M182.8 367h43.4M231.3 378.5h36.6M234.5 372.7h39.8M238.3 367h43.4M265.4 378l2.5 .5-2.5 .5z"/>
<path d="M267.9 375.3v58.8M271.8 372.2l2.5 .5-2.5 .5zM274.3 369.5v64.6M279.2 366.5l2.5 .5-2.5 .5zM281.7 363.8v70.3M499.7 361.6l2.5-.5v1zM499.7 361.6h29.4M505.4 366.7l2.5-.5v1zM505.4 366.7h26.8M505.4 363.5v69.8M510.5 371.5l2.5-.5v1zM510.5 371.5h25.5"/>
<path d="M510.5 368.4v64.9M515 376.9l2.6-.5v1zM515 376.9h22.4M515 373.8v59.5M519.5 379.2v54.1M541.1 361.6h30M544.3 366.7h26.8M548 371.5h23.1M549.4 376.9h21.7M568.6 376.4l2.5 .5-2.5 .5zM568.6 371l2.5 .5-2.5 .5zM568.6 366.2l2.5 .5-2.5 .5z"/>
<path d="M568.6 361.1l2.5 .5-2.5 .5zM182.8 395.7l2.4-.5v1zM182.8 389.8l2.4-.5v1zM182.8 384.2l2.4-.5v1zM182.8 395.7h27.8M182.8 389.8h30.2M182.8 384.2h32.8M222.6 395.7h27.9M225 389.8h30.2M227.6 384.2h32.9M245.7 398.5v35.6M248 395.2l2.5 .5-2.5 .5z"/>
<path d="M250.5 392.6v41.5M252.7 389.3l2.5 .5-2.5 .5zM255.2 386.6v47.5M258 383.7l2.5 .5-2.5 .5zM260.5 381.1v53M519.5 382.4l2.5-.5v1zM519.5 382.4h19.7M522.9 388.2l2.4-.5v1zM522.9 388.2h18.4M522.9 385.1v48.2M526.2 393.4l2.4-.5v1zM526.2 393.4h15.9"/>
<path d="M526.2 390.2v43.1M529.4 398.4l2.5-.5v1zM529.4 398.4h16M529.4 395.2v38.1M531.9 399.7v33.6M551.3 382.4h19.8M553.4 388.2h17.7M554.1 393.4h17M555.1 398.4h16M568.6 397.9l2.5 .5-2.5 .5zM568.6 392.9l2.5 .5-2.5 .5zM568.6 387.7l2.5 .5-2.5 .5z"/>
<path d="M568.6 381.9l2.5 .5-2.5 .5zM182.8 418.4l2.4-.5v1zM182.8 412.4l2.4-.5v1zM182.8 407.5l2.4-.5v1zM182.8 401.6l2.4-.5v1zM182.8 418.4h19.3M182.8 412.4h20.9M182.8 407.5h22.7M182.8 401.6h25.4M214.2 418.4h19.4M215.8 412.4h20.9M217.6 407.5h22.8"/>
<path d="M220.2 401.6h25.5M231.1 417.9l2.5 .5-2.5 .5zM233.6 415.2v18.9M234.3 411.9l2.4 .5-2.4 .5zM236.7 409.2v24.9M237.9 407l2.5 .5-2.5 .5zM240.4 404.4v29.7M243.2 401.1l2.5 .5-2.5 .5zM531.9 402.9l2.5-.5v1zM531.9 402.9h14.4M535 408.2l2.5-.4v.9zM535 408.2h12.5"/>
<path d="M535 405.1v28.2M537.2 413.9l2.5-.5v1zM537.2 413.9h11.6M537.2 410.7v22.6M538.9 420l2.6-.5v1zM538.9 420h11.3M538.9 416.8v16.5M556.1 402.9h15M557.2 408.2h13.9M558.5 413.9h12.6M559.9 420h11.2M568.6 419.5l2.5 .5-2.5 .5z"/>
<path d="M568.6 413.4l2.5 .5-2.5 .5zM568.6 407.8l2.5 .4-2.5 .5zM568.6 402.4l2.5 .5-2.5 .5zM709.7 417.4v11.6M725.6 417.4v11.6M182.8 424l2.4-.5v1zM182.8 424h16.4M211.3 424h16.4M225.2 423.5l2.5 .5-2.5 .5zM227.7 420.8v13.3M331.2 423.6h6M334.8 423.1l2.4 .5-2.4 .5z"/>
<path d="M337.2 420.4v9.6M338.8 431.5h15.8M338.8 435.7h15.8M343.6 423.6l2.5-.5v1zM343.6 423.6h5M343.6 420.4v9.6M350.9 429h1l-.5 2.5zM351.4 435.7l.5 2.6h-1zM351.4 426.7v4.8M351.4 435.7v5.1M405.2 424.3h5M407.7 423.8l2.5 .5-2.5 .5z"/>
<path d="M410.2 421.1v7.9M416.6 424.3l2.4-.5v1zM416.6 424.3h6.1M416.6 421.1v7.9M429.5 426.7v6.6M540.7 426.3l2.5-.5v.9zM540.7 426.3h10.4M540.7 423.1v10.2M560.8 426.3h10.3M568.6 425.8l2.5 .5-2.5 .4zM702.1 424.8h5.5M705.1 424.3l2.5 .5-2.5 .5z"/>
<path d="M706.1 420.6h19.5M707.6 421.6v7.4M709.7 424.8l2.5-.5v1zM709.7 420.6l2.5-.5v1zM709.7 424.8h5M711.3 430.6h35M711.3 431.7h27.3M723.1 420.1l2.5 .5-2.5 .5zM727.2 434.8h19.1M734.9 428.1h1l-.5 2.5zM735.4 431.7l.5 2.4h-1zM735.4 425.7v4.9"/>
<path d="M735.4 431.7v4.9M742.6 428.1h1l-.5 2.5zM743.1 434.8l.5 2.5h-1zM743.1 425.7v4.9M743.1 434.8v5"/>
</g>
<g fill="#000">
<path d="M145.1 76.8l.8 .6-2 1.7zM394.3 67.8l2.6-.6v1.1zM436.7 67.2l2.5 .6-2.5 .5zM478.1 77l2.5 .5-2.5 .5zM484.1 77.5l2.5-.5v1zM101.9 82.2l.8-.5 .7 2.5zM273.7 78.1l.6 2.5h-1.1zM137.3 115.8l2.5 .5-2.5 .5zM114.6 125.2l.7 .8-2.2 1.3zM334.4 134.7l.5 2.5h-1zM542 134.7l.5 2.5h-1zM552.8 134.7l.5 2.5h-1z"/>
<path d="M566.1 134.7l.4 2.5h-.9zM541.5 159.6h1l-.5 2.5zM128 168.2l2.5-.5-2.2 1.4zM143.4 162.3l2.1-1.4 .4 .9zM333.9 163.8h1l-.5 2.5zM552.3 168h1l-.5 2.4zM391.7 198.9l2.3-.8-1.8 1.7zM565.6 195.4h.9l-.4 2.5zM75.5 217.4l2.1-1.4-1.4 2.1zM79.6 213.2l.7 .7-2.1 1.4zM64.8 232.4l.7-.7 1.4 2.1zM69 236l2.2 1.4-.8 .7z"/>
<path d="M202.6 233.5l2.2-1.4-1.5 2.1zM207.8 228.3l.7 .7-2.1 1.4zM146.7 259.9l2.5-.5v1zM273.2 244.2h1.1l-.6 2.5zM137.3 259.4l2.5 .5-2.5 .5zM429.5 316.2l2.5-.5v1zM568.6 315.7l2.5 .5-2.5 .5zM182.8 338.5l2.4-.6v1.1zM182.8 332l2.4-.5v1zM318.6 337.9l2.5 .6-2.5 .5zM330.8 331.5l2.5 .5-2.5 .5zM441.3 322.5l2.4-.5v1z"/>
<path d="M452.4 328.5l2.5-.5v1zM462.3 334.1l2.5-.5v1zM471 339.8l2.5-.5v.9zM568.6 333.6l2.5 .5-2.5 .5zM568.6 328l2.5 .5-2.5 .5zM568.6 322l2.5 .5-2.5 .5zM182.8 359.7l2.4-.4v.9zM182.8 351.7l2.4-.5v1zM182.8 345.1l2.4-.5v1zM297.8 351.2l2.4 .5-2.4 .5zM308 344.6l2.5 .5-2.5 .5zM479.4 344.8l2.5-.5v1z"/>
<path d="M487 350.1l2.5-.5v1zM493.6 355.9l2.5-.6v1.1zM568.6 355.3l2.5 .6-2.5 .5zM568.6 349.6l2.5 .5-2.5 .5zM568.6 344.3l2.5 .5-2.5 .5zM568.6 339.3l2.5 .5-2.5 .4zM182.8 378.5l2.4-.5v1zM182.8 372.7l2.4-.5v1zM182.8 367l2.4-.5v1zM265.4 378l2.5 .5-2.5 .5zM271.8 372.2l2.5 .5-2.5 .5zM279.2 366.5l2.5 .5-2.5 .5z"/>
<path d="M288.7 359.3l2.5 .4-2.5 .5zM499.7 361.6l2.5-.5v1zM505.4 366.7l2.5-.5v1zM510.5 371.5l2.5-.5v1zM515 376.9l2.6-.5v1zM568.6 376.4l2.5 .5-2.5 .5zM568.6 371l2.5 .5-2.5 .5zM568.6 366.2l2.5 .5-2.5 .5zM568.6 361.1l2.5 .5-2.5 .5zM182.8 395.7l2.4-.5v1zM182.8 389.8l2.4-.5v1zM182.8 384.2l2.4-.5v1z"/>
<path d="M248 395.2l2.5 .5-2.5 .5zM252.7 389.3l2.5 .5-2.5 .5zM258 383.7l2.5 .5-2.5 .5zM519.5 382.4l2.5-.5v1zM522.9 388.2l2.4-.5v1zM526.2 393.4l2.4-.5v1zM529.4 398.4l2.5-.5v1zM568.6 397.9l2.5 .5-2.5 .5zM568.6 392.9l2.5 .5-2.5 .5zM568.6 387.7l2.5 .5-2.5 .5zM568.6 381.9l2.5 .5-2.5 .5zM182.8 418.4l2.4-.5v1z"/>
<path d="M182.8 412.4l2.4-.5v1zM182.8 407.5l2.4-.5v1zM182.8 401.6l2.4-.5v1zM231.1 417.9l2.5 .5-2.5 .5zM234.3 411.9l2.4 .5-2.4 .5zM237.9 407l2.5 .5-2.5 .5zM243.2 401.1l2.5 .5-2.5 .5zM531.9 402.9l2.5-.5v1zM535 408.2l2.5-.4v.9zM537.2 413.9l2.5-.5v1zM538.9 420l2.6-.5v1zM568.6 413.4l2.5 .5-2.5 .5z"/>
<path d="M568.6 407.8l2.5 .4-2.5 .5zM568.6 402.4l2.5 .5-2.5 .5zM182.8 424l2.4-.5v1zM225.2 423.5l2.5 .5-2.5 .5zM334.8 423.1l2.4 .5-2.4 .5zM343.6 423.6l2.5-.5v1zM350.9 429h1l-.5 2.5zM351.4 435.7l.5 2.6h-1zM407.7 423.8l2.5 .5-2.5 .5zM416.6 424.3l2.4-.5v1zM540.7 426.3l2.5-.5v.9zM568.6 425.8l2.5 .5-2.5 .4z"/>
<path d="M568.6 419.5l2.5 .5-2.5 .5zM705.1 424.3l2.5 .5-2.5 .5zM709.7 424.8l2.5-.5v1zM709.7 420.6l2.5-.5v1zM723.1 420.1l2.5 .5-2.5 .5zM734.9 428.1h1l-.5 2.5zM735.4 431.7l.5 2.4h-1zM742.6 428.1h1l-.5 2.5zM743.1 434.8l.5 2.5h-1z"/>
</g>
<!-- layer: Centerline (ANSI) -->
<g fill="none" stroke="#000" stroke-width=".42">
<path d="M143.3 49v9.6M143.3 61.6v4M143.3 68.6v21M66.3 85.4l7.9 7.9M76.3 95.4l2.8 2.9M143.3 92.6v4M143.3 99.6v11.5M210.4 95.2l-2.8 2.8M222.2 83.4l-9.6 9.7M81.3 100.4l7.9 7.9M91.3 110.5l2.8 2.8M96.3 115.4l7.9 7.9"/>
<path d="M143.3 114v4M205.5 100.1l-20.5 20.5M106.3 125.5l2.8 2.8M111.3 130.4l7.9 7.9M143.3 121v11.5M143.3 135.6v3.9M178 127.7l-10.9 10.9M182.9 122.7l-2.8 2.8M121.3 140.5l2.8 2.8M126.2 145.4l8 7.9M129.6 160l-.1 3.9M136.3 155.4l2.8 2.8"/>
<path d="M138.8 149.3a13.8 13.8 0 0 0-8.3 7.8M141.7 148.7l4 .1M143.3 142.6v22.9M148.5 149.6l3.8 2.3 1.8 1.9 1.2 2M160 145.6l-18.9 19M165 140.7l-2.8 2.8M27.4 162.4h10.8M41.2 162.4h4M48.2 162.4h22.2M73.5 162.4h3.9M80.5 162.4h11.4M94.9 162.4h4"/>
<path d="M101.9 162.4h11.5M116.4 162.4h4M123.4 162.4h23.5M130.1 166.8a13.8 13.8 0 0 0 7.8 8.4M134 171.6l-8.1 8.1M138.9 166.7l-2.8 2.8M140.8 176l3.9 .1M141.2 160.4l18.8 18.8M143.3 168.5v4M143.3 175.5v11.4M149.9 162.4h4M154.9 169.8l-1.4 1.9-2 1.7-3.8 2.1"/>
<path d="M156.9 162.4h12M172 162.4h3.9M178.9 162.4h12M193.9 162.4h4M200.9 162.4h12.1M216 162.4h4M222.9 162.4h12.1M238 162.4h4M245 162.4h12M108.6 197l-2.7 2.8M118.9 186.8l-8.1 8M123.8 181.8l-2.8 2.9"/>
<path d="M143.3 189.9v4M143.3 196.8v11.5M162.2 181.3l2.8 2.8M167.1 186.2l10.9 10.9M180.1 199.3l2.8 2.8M88.6 217l-8.1 8.1M93.5 212.1l-2.8 2.8M103.7 201.9l-8.1 8.1M143.3 211.3v4M143.3 218.2v11.5M185 204.2l18.7 18.6M73.5 232.2l-8.2 8.1"/>
<path d="M78.4 227.3l-2.8 2.8M143.3 232.7v4M143.3 239.6v11.5M205.8 225l2.8 2.8M210.8 229.9l7.7 7.8M143.3 254.1v4M143.3 261v11.5M182.8 414.2v3.8M571.1 418.1v1.3M182.8 420.9v4M182.8 427.9v9.2M571.1 422.5v3.9"/>
<path d="M571.1 429.5v7.4M571.1 440v3.9M182.8 440.1v4M182.8 447v1.4M571.1 447v2.1"/>
</g>
<!-- layer: Center Mark (ANSI) -->
<path d="M439.2 75.4v84.7M131.6 150l4.4 4.6M143.3 159.2v6.3M155.6 150.7l-4.6 4.4M135.4 169.7l-4.6 4.3M140.1 162.4h6.3M150.5 170.2l4.4 4.6M348.3 166.3h84.8M436.1 166.3h6.3M439.2 163.1v6.4M439.2 172.5v84.7M445.4 166.3h84.8" fill="none" stroke="#000" stroke-width=".42"/>
<g font-size="6.3">
<text x="71.8" y="91.7">B</text>
<text x="37.1" y="158.9">A</text>
<text x="246.1" y="158.9">A</text>
<text x="213.2" y="232">B</text>
<text x="130.8" y="285.9">TOP VIEW</text>
<text x="423.2" y="285.2">BOTTOM VIEW</text>
<text x="127.1" y="293.5">SCALE 1 / 11</text>
<text x="426" y="292.8">SCALE 1 / 11</text>
<text x="552.8" y="455.2">SECTION B-B</text>
<text x="164.1" y="456.6">SECTION A-A</text>
<text x="165.4" y="464.1">SCALE 1 / 6</text>
<text x="554" y="462.7">SCALE 1 / 6</text>
<text x="724.7" y="503.4">TABLE TOP</text>
<text x="728.1" y="524.9">D</text>
</g>
<g font-size="4.3">
<text x="654.8" y="478.6">Parmeet Gill</text>
<text x="699.3" y="478">25/11/2025</text>
<text x="760.5" y="479.4">UNIVERSITY OF MANITOBA</text>
</g>
<g font-size="4.2">
<text x="52.8" y="24.4">8</text>
<text x="160.8" y="24.4">7</text>
<text x="268.7" y="24.4">6</text>
<text x="376.7" y="24.4">5</text>
<text x="484.6" y="24.4">4</text>
<text x="592.6" y="24.4">3</text>
<text x="700.5" y="24.4">2</text>
<text x="754.4" y="29.8">PARTS LIST</text>
<text x="808.5" y="24.4">1</text>
<text x="681.6" y="35.6">ITEM</text>
<text x="695.7" y="35.7">QTY</text>
<text x="737.5" y="35.6">PART NUMBER</text>
<text x="810.3" y="35.7">DESCRIPTION</text>
<text x="685.2" y="41.5">1</text>
<text x="698.5" y="41.5">1</text>
<text x="707.3" y="41.5">2 INCH THICK ROUND PLATE</text>
<text x="796.8" y="41.5">ALMUNIUM 6061 T6</text>
<text x="8.8" y="71.4">D</text>
<text x="411.5" y="69.3">19.43</text>
<text x="852" y="71.4">D</text>
<text x="154.3" y="72.5">32X ⌀.25 ↧ 0.875</text>
<text x="465.5" y="79.1">1.50</text>
<text x="122" y="120.6">45°</text>
<text x="536.8" y="149.9">11.88</text>
<text x="329.2" y="152">13.70</text>
<text x="547.6" y="154.6">15.49</text>
<text x="268.5" y="163.9">73.00</text>
<text x="560.9" y="167">27.37</text>
<text x="39.9" y="200.5">R6</text>
<text x="8.9" y="211.1">C</text>
<text x="852.2" y="211.1">C</text>
<text x="67.5" y="224.7">.38</text>
<text x="318.6" y="222.6">16X ⌀.31 ↧ 0.875</text>
<text x="57" y="229.5">1.30</text>
<text x="192.7" y="241.7">1.00</text>
<text x="124.7" y="261.4">3.00</text>
<text x="495" y="317.7">33.45</text>
<text x="501" y="324">30.67</text>
<text x="252.8" y="333.5">35.56</text>
<text x="506.5" y="330">28.04</text>
<text x="511.5" y="335.6">25.69</text>
<text x="246.7" y="340">32.68</text>
<text x="515.8" y="341.3">23.64</text>
<text x="241.4" y="346.6">30.18</text>
<text x="520.5" y="346.3">21.66</text>
<text x="9" y="350.8">B</text>
<text x="236.3" y="353.3">27.75</text>
<text x="523.7" y="351.6">19.86</text>
<text x="852.2" y="350.8">B</text>
<text x="527.1" y="357.4">18.31</text>
<text x="231.8" y="361.3">25.62</text>
<text x="530" y="363.2">16.86</text>
<text x="227" y="368.5">23.37</text>
<text x="533" y="368.2">15.52</text>
<text x="223.3" y="374.2">21.62</text>
<text x="536.8" y="373.1">14.31</text>
<text x="220.2" y="380">20.12</text>
<text x="538.2" y="378.5">13.23</text>
<text x="540.1" y="383.9">12.19</text>
<text x="216.4" y="385.8">18.37</text>
<text x="542.2" y="389.8">11.39</text>
<text x="213.8" y="391.3">17.12</text>
<text x="542.9" y="394.9">10.61</text>
<text x="211.4" y="397.3">16.00</text>
<text x="546.2" y="399.9">9.84</text>
<text x="209" y="403.2">14.87</text>
<text x="547.1" y="404.4">9.25</text>
<text x="204.5" y="413.9">12.75</text>
<text x="206.4" y="409.1">13.62</text>
<text x="548.3" y="409.8">8.52</text>
<text x="202.9" y="419.9">12.00</text>
<text x="549.6" y="415.4">8.00</text>
<text x="200" y="425.5">10.62</text>
<text x="322.2" y="425.1">1.50</text>
<text x="347.3" y="425.8">1.00</text>
<text x="423.5" y="425.8">1.50</text>
<text x="550.9" y="421.5">7.59</text>
<text x="697.2" y="422.1">3.75</text>
<text x="732.5" y="424.8">.251.00</text>
<text x="551.8" y="427.8">7.17</text>
<text x="695.4" y="426.3">.50</text>
<text x="8.9" y="490.5">A</text>
<text x="852.2" y="490.5">A</text>
<text x="740.5" y="532">1 / 11</text>
<text x="812.4" y="532.6">1</text>
<text x="823" y="532.6">1</text>
<text x="52.8" y="537.5">8</text>
<text x="160.8" y="537.5">7</text>
<text x="268.7" y="537.5">6</text>
<text x="376.7" y="537.5">5</text>
<text x="484.6" y="537.5">4</text>
<text x="592.6" y="537.5">3</text>
<text x="700.5" y="537.5">2</text>
<text x="808.5" y="537.5">1</text>
</g>
<g font-size="3.9">
<text x="72.3" y="59.1">⌀76.00</text>
<text x="235.5" y="126.2">⌀.13 ↧0.05</text>
</g>
<g font-size="3.5">
<text x="654.8" y="473.2">DRAWN</text>
<text x="654.8" y="482.8">CHECKED</text>
<text x="724.7" y="488.9">TITLE</text>
<text x="654.8" y="492.3">QA</text>
<text x="654.8" y="501.8">MFG</text>
<text x="654.8" y="511.4">APPROVED</text>
<text x="726.7" y="517.7">SIZE</text>
<text x="762.8" y="517.7">DWG NO</text>
<text x="841.4" y="517.7">REV</text>
<text x="724.7" y="530.4">SCALE</text>
<text x="800.9" y="532.6">SHEET</text>
<text x="817.4" y="532.6">OF</text>
</g>
</svg>
